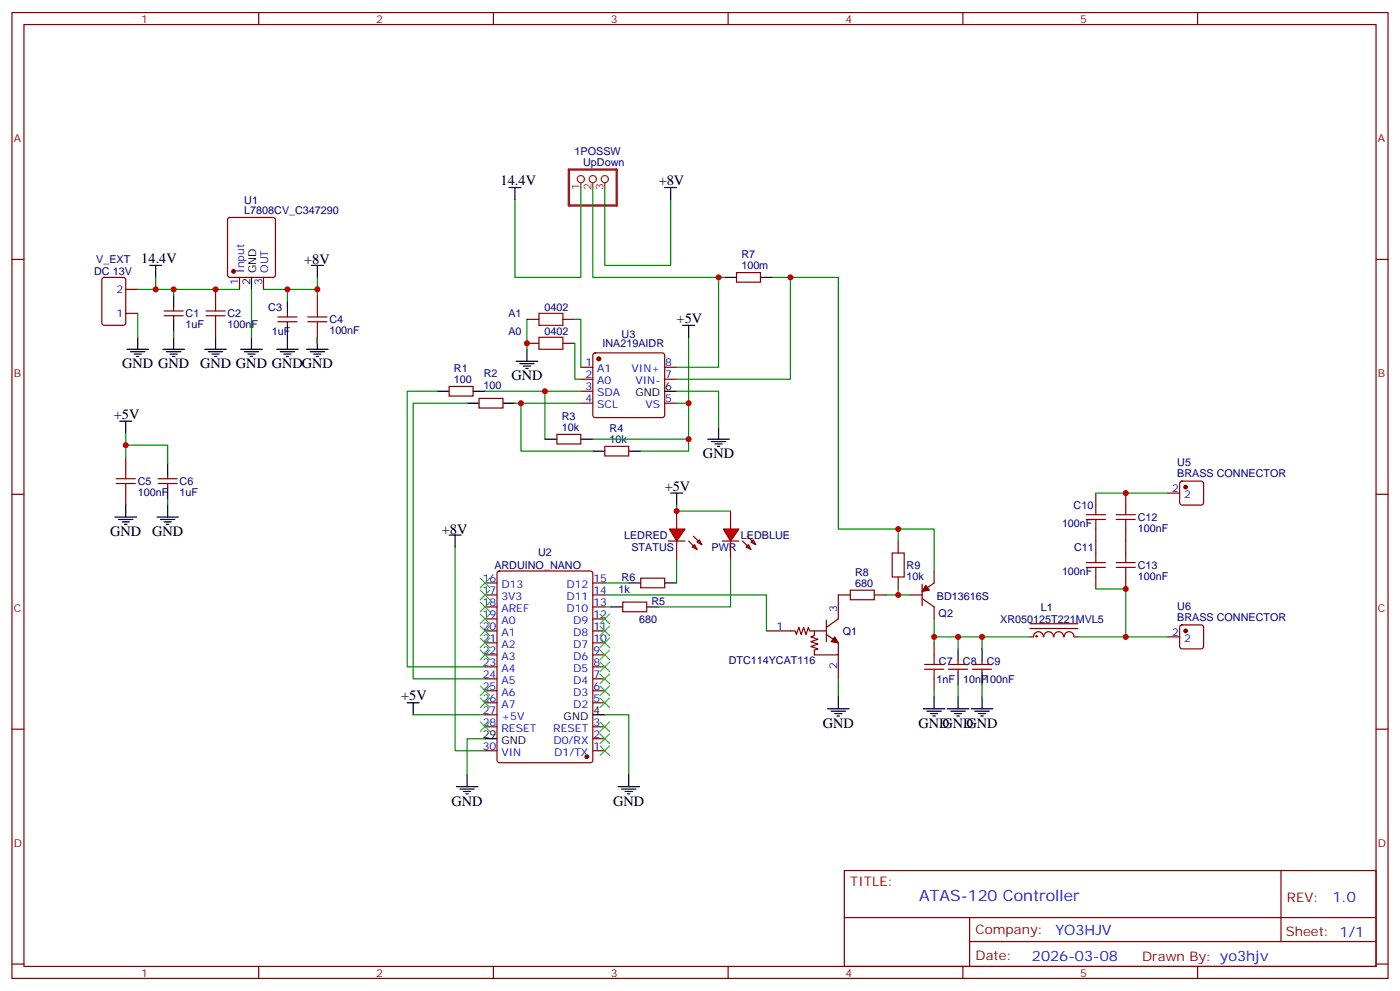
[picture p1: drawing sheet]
<svg xmlns="http://www.w3.org/2000/svg" width="412mm" height="292mm" viewBox="0 0 412 292" stroke-linecap="round" stroke-linejoin="round" font-family="sans-serif">
<g fill="none" stroke="#870000" stroke-width=".35">
<path d="M3.5 3.7h405.4v284.3h-405.4zM7.1 7.2h398.2v277.3h-398.2zM76.2 3.7v3.5M145.3 3.7v3.5M214.5 3.7v3.5M283.6 3.7v3.5M352.8 3.7v3.5M3.5 76.4h3.6M67.3 64.2l.4-.2h12.7l.5 .2 .2 .5v16.3l-.2 .5-.5 .2h-12.7l-.5-.3-.2-.4v-16.3zM405.3 76.4h3.6M30.2 81.9l.5-.2h5.6l.7 .4v13l-.4 .6-5.9 .1-.7-.5v-12.9zM37 92.3h3.6"/>
<path d="M37 85.2h3.6M48.3 93h5.7M48.3 91.5h5.7M51.2 90.5v1M51.2 93v1M63.5 85.2v3.5M63.5 95.8v3.5M70.6 81.7v3.5M77.6 81.7v3.5M81.8 94.7h5.7M81.8 93.3h5.7M84.7 92.3v1"/>
<path d="M84.7 94.7v1.1M93.5 87v3.5M93.5 97.5v3.6M217 80.3h7v2.8h-7zM132.3 113.8h7v2.8h-7zM141.1 117.3h7.1v2.8h-7.1zM171.1 108.1h3.5M171.1 111.7h3.5M171.1 115.2h3.5M171.1 118.7h3.5M174.9 104.1l.4-.2h19.8l.5 .2 .2 .5v17.6l-.2 .5-.5 .2h-19.8l-.5-.2-.2-.5v-17.6zM195.8 108.1h3.5"/>
<path d="M195.8 111.7h3.5M195.8 118.7h3.5M37 134.6v3.5M49.4 139.9v1M164 127.9h7.1v2.8h-7.1zM178.2 131.4h7v2.8h-7zM3.5 145.5h3.6M37 145.2v3.5M46.6 142.3h5.6M46.6 140.9h5.6M49.4 142.3v1.1M212.7 159.3h5"/>
<path d="M264.6 159.3v3.5M405.3 145.5h3.6M142.9 175.2h3.5M142.9 178.7h3.5M142.9 171.6h3.5M146.6 168.3l.5-.2h26.8l.7 .4v55.3l-.4 .7h-27.1l-.6-.4-.1-55.3zM174.6 175.2h3.6M174.6 178.7h3.6M174.6 171.6h3.6M250.5 175.2h-3.6v7l-3.5 2.5M257.5 175.2h3.6M264.6 169.9v3.5"/>
<path d="M268.1 175.2h3.5M271.6 176.2l3.6 2.5v3.5M271.6 172v6.3M275.2 168.1v3.5l-3.6 2.5M142.9 185.7h3.5M142.9 199.8h3.5M142.9 196.3h3.5M142.9 192.8h3.5M142.9 189.3h3.5M142.9 182.2h3.5M174.6 185.7h3.6M174.6 199.8h3.6"/>
<path d="M174.6 196.3h3.6M174.6 192.8h3.6M174.6 189.3h3.6M174.6 182.2h3.6M225.8 185.7h8.4l.4 1.1 .7-2.1 .7 2.1 .7-2.1 .7 2.1 .7-2.1 .4 1h4.9M239.9 185.7v1.4l-1.1 .4 2.1 .7-2.1 .7 2.1 .7-2.1 .7 2.1 .7-1 .4v1.4h7v-3.5l-3.5-2.5M243.4 182.6v6.3M246.9 192.8v7M3.5 214.7h3.6M142.9 214h3.5M142.9 206.9h3.5M142.9 203.4h3.5"/>
<path d="M142.9 210.4h3.5M174.6 217.5h3.6M174.6 214h3.6M174.6 206.9h3.6M174.6 203.4h3.6M405.3 214.7h3.6M142.9 221h3.5M174.6 221h3.6M248.7 256.3h156.6v28.2h-156.6zM377.3 256.3v20.9M248.7 270.1h156.5M285.6 277.2h119.6"/>
<path d="M285.6 270.1v14.2M3.5 283.8h3.6M76.2 284.5v3.5M145.3 284.5v3.5M214.5 284.5v3.5M283.6 284.5v3.5M352.8 284.5v3.5M405.3 283.8h3.6"/>
</g>
<g fill="#870000" stroke="#870000" stroke-width=".35">
<path d="M245.9 187.5l1 1.8-2.1-.4z"/>
<path d="M272.7 172.3l1.1 1.4-2.2 .4z"/>
<circle cx="176.4" cy="105.7" r=".53"/>
<circle cx="68.8" cy="79.9" r=".53"/>
<circle cx="172.9" cy="222.8" r=".53"/>
</g>
<g fill="none" stroke="#000" stroke-width=".35">
<path d="M149.9 55.2h3.6M151.7 55.2v3.5M195.8 55.2h3.5M197.6 55.2v3.5M44.1 78.1h3.5M45.9 78.1v3.6M91.7 78.1h3.5M93.5 78.1v3.6M40.6 99.3v3.5M51.2 87v3.5M51.2 94v3.5M51.2 99.3v3.5"/>
<path d="M63.5 99.3v3.5M74.1 81.7v3.5M74.1 99.3v3.5M84.7 88.7v3.6M84.7 95.8v7M93.5 99.3v3.5M201.1 95.8h3.5M202.8 95.8v3.5M213.4 81.7h3.6M224 81.7h3.5M37.4 102.8h6.3M38.5 103.5h4.2"/>
<path d="M39.5 104.2h2.1M40.2 105h.7M48 102.8h6.3M49 103.5h4.3M50.1 104.2h2.1M50.8 105h.7M60.3 102.8h6.4M61.4 103.5h4.2M62.4 104.2h2.2M63.1 105h.8M70.9 102.8h6.4M72 103.5h4.2"/>
<path d="M73 104.2h2.1M73.7 105h.7M81.5 102.8h6.3M82.5 103.5h4.3M83.6 104.2h2.1M84.3 105h.7M90.3 102.8h6.4M91.4 103.5h4.2M92.4 104.2h2.1M93.1 105h.7M128.8 115.2h3.5M137.6 118.7h3.5"/>
<path d="M139.3 115.2h3.6M148.2 118.7h3.5M195.8 115.2h3.5M35.3 124h3.5M37 124v3.5M49.4 136.3v3.6M160.5 129.3h3.5M171.1 129.3h3.5M174.6 132.8h3.6M185.2 132.8h3.5M208.5 129.3h6.3M209.5 130h4.3"/>
<path d="M210.6 130.7h2.1M211.3 131.4h.7M211.7 125.8v3.5M33.9 152.2h6.3M34.9 152.9h4.3M36 153.6h2.1M36.7 154.3h.7M37 148.7v3.5M46.2 152.2h6.4M47.3 152.9h4.2M48.3 153.6h2.1M49 154.3h.7"/>
<path d="M49.4 143.4v3.5M49.4 148.7v3.5M132.3 157.5h3.5M134.1 157.5v3.5M119.9 206.9h3.6M121.7 206.9v3.5M142.9 217.5h3.5M174.6 210.4h3.6M243.8 208.7h6.3M244.8 209.4h4.3M245.9 210.1h2.1M246.6 210.8h.7"/>
<path d="M246.9 205.1v3.6M272 208.7h6.3M273 209.4h4.3M274.1 210.1h2.1M274.8 210.8h.7M275.2 205.1v3.6M134.4 231.6h6.4M135.5 232.3h4.2M136.5 233h2.1M137.2 233.7h.7M137.6 228.1v3.5M182 231.6h6.4"/>
<path d="M183.1 232.3h4.2M184.1 233h2.2M184.9 233.7h.7M185.2 228.1v3.5"/>
</g>
<g fill="none" stroke="#008700" stroke-width=".35">
<path d="M171.1 55.2v26.5h-19.4v-23M174.6 55.2v26.5h38.8M178.2 55.2v22.9h19.4v-19.4M40.6 85.2h30M40.6 92.3v7M45.9 81.7v3.5M51.2 85.2v1.8M51.2 97.5v1.8M74.1 85.2v14.1M77.6 85.2h15.9v1.8M84.7 85.2v3.5M93.5 81.7v3.5"/>
<path d="M93.5 99.3v1.8M202.8 99.3v19.4h-3.5M211.7 81.7v26.4h-12.4M227.5 81.7h19.4v74.1h28.3v12.3M232.8 81.7v30h-33.5M128.8 115.2h-8.9v81.1h23M137.6 118.7h-15.9v81.1h21.2M142.9 115.2h28.2M151.7 118.7h19.4M153.5 118.7v14.1h21.1M160.5 115.2v14.1M199.3 115.2h12.4v10.6"/>
<path d="M202.8 118.7v14.1h-14.1M37 127.5v3.6h12.4v5.2M37 131.1v3.5M174.6 129.3h28.2M49.4 146.9v1.8M264.6 155.8v3.5M134.1 161v60h8.8M178.2 175.2h47.6v10.5M261.1 175.2h7M246.9 199.8v5.3M275.2 182.2v5.3h14.1v3.5M121.7 210.4h21.2"/>
<path d="M142.9 217.5h-5.3v10.6M178.2 210.4h7v17.7"/>
</g>
<g fill="none" stroke="#a10000" stroke-width=".35">
<path d="M60.7 93h5.6M60.7 91.5h5.6M63.5 88.7v2.8M63.5 93v2.8M90.7 94.7h5.6M90.7 93.3h5.6M93.5 90.5v2.8M93.5 94.7v2.8M37 138.1v2.8M34.2 142.3h5.7M34.2 140.9h5.7M37 142.3v2.9"/>
<path d="M250.5 173.7h7v2.9h-7zM262.8 162.8h3.5v7.1h-3.5z"/>
</g>
<path d="M167.6 49.9h14.1v10.6h-14.1z" fill="none" stroke="#8c2424" stroke-width=".71"/>
<g fill="none" stroke="#8c2424" stroke-width=".35">
<path d="M171.1 53.8v1.4M174.6 53.8v1.4M178.2 53.8v1.4"/>
<circle cx="171.1" cy="52.7" r="1.06"/>
<circle cx="174.6" cy="52.7" r="1.06"/>
<circle cx="178.2" cy="52.7" r="1.06"/>
</g>
<path d="M213.1 155.8h4.6l-2.5 3.5z" fill="#f00" stroke="#870000" stroke-width=".35"/>
<path d="M196.8 159.3h5M215.2 150.5v5.3M215.2 159.3v5.3M218.7 159.3l2.5 2.4M220.1 157.9l2.5 2.4M221.2 159.6l.7-.7 .7 1.4zM219.8 161l.7-.7 .7 1.4z" fill="none" stroke="#870000" stroke-width=".35"/>
<path d="M197.2 155.8h4.6l-2.5 3.5z" fill="#f00" stroke="#870000" stroke-width=".35"/>
<g fill="none" stroke="#870000" stroke-width=".35">
<path d="M155.2 94h3.5M165.8 94h3.5M155.2 101.1h3.5M165.8 101.1h3.5M199.3 150.5v5.3M199.3 159.3v5.3M202.8 159.3l2.5 2.4M204.3 157.9l2.4 2.4M205.3 159.6l.7-.7 .7 1.4zM322.8 145.2v3.5M322.8 155.8v7M331.6 145.2v3.5"/>
<path d="M331.6 155.8v7M344 145.2h3.5M347.7 141.8l.5-.2h5.6l.5 .2 .2 .5v5.7l-.2 .5-.5 .2h-5.6l-.5-.2-.2-.5v-5.7zM183.4 177.3h7.1v2.8h-7.1zM188.7 170.2h7.1v2.8h-7.1zM203.9 161l.7-.7 .7 1.4zM322.8 169.9v3.5M331.6 169.9v3.5M275.2 189.3v3.5M275.2 199.8v3.6M279.4 197h5.6M279.4 195.6h5.6"/>
<path d="M282.2 194.6v1M282.2 197v1.1M286.5 197h5.6M286.5 195.6h5.6M289.3 194.6v1M289.3 197v1.1M303.4 187.5h1M303.4 185h14.1M303.4 183.6h14.1M304.5 187.5a1.41 1.41 0 0 1 1.4-1.5 1.41 1.41 0 0 1 1.4 1.5M307.5 187.5a1.41 1.41 0 0 1 1.4-1.5 1.41 1.41 0 0 1 1.4 1.5M310.5 187.5a1.41 1.41 0 0 1 1.4-1.5 1.41 1.41 0 0 1 1.4 1.5"/>
<path d="M313.5 187.5a1.41 1.41 0 0 1 1.4-1.5 1.41 1.41 0 0 1 1.4 1.5M316.4 187.5h1.1M344 187.5h3.5M347.7 184.2l.5-.2h5.6l.5 .2 .2 .5v5.6l-.2 .5-.5 .2h-5.6l-.5-.2-.2-.5v-5.6z"/>
<circle cx="305.3" cy="187.3" r=".18"/>
</g>
<g fill="none" stroke="#000" stroke-width=".35">
<path d="M152 106.4h6.4M153.1 107.1h4.2M154.2 107.8h2.1M154.9 108.5h.7M155.2 102.8v3.6M197.6 145.2h3.5M199.3 145.2v3.5M179.9 178.7h3.5M185.2 171.6h3.5M190.5 178.7h3.5M195.8 171.6h3.5M282.2 191v3.6"/>
<path d="M282.2 198.1v3.5M289.3 191v3.6M289.3 198.1v3.5M279 208.7h6.4M280.1 209.4h4.2M281.2 210.1h2.1M281.9 210.8h.7M282.2 205.1v3.6M286.1 208.7h6.4M287.2 209.4h4.2M288.2 210.1h2.1M288.9 210.8h.7"/>
<path d="M289.3 205.1v3.6"/>
</g>
<g fill="none" stroke="#008700" stroke-width=".35">
<path d="M155.2 94v8.8M169.3 94h1.8v14.1M169.3 101.1v10.6h1.8M199.3 148.7v1.8h15.9M322.8 145.2h21.2M178.2 171.6h7M178.2 178.7h1.7M199.3 164.6v7M215.2 164.6v14.1h-21.2M264.6 173.4v1.8M322.8 173.4h8.8v14.1h12.4M275.2 187.5v1.8"/>
<path d="M282.2 187.5v3.5M289.3 187.5h14.1M317.5 187.5h14.1M275.2 203.4v1.7M282.2 201.6v3.5M289.3 201.6v3.5"/>
</g>
<g fill="none" stroke="#a10000" stroke-width=".35">
<path d="M158.7 92.3h7.1v3.5h-7.1zM158.7 99.3h7.1v3.5h-7.1zM320 152.9h5.6M320 151.5h5.6M322.8 148.7v2.8M322.8 152.9v2.9M328.8 152.9h5.6M328.8 151.5h5.6M331.6 148.7v2.8M331.6 152.9v2.9M320 167h5.6M320 165.6h5.6"/>
<path d="M322.8 162.8v2.8M322.8 167v2.9M328.8 167h5.6M328.8 165.6h5.6M331.6 162.8v2.8M331.6 167v2.9M272.3 197h5.7M272.3 195.6h5.7M275.2 192.8v2.8M275.2 197v2.8"/>
</g>
<g fill="#870000" stroke="#870000" stroke-width=".35">
<circle cx="349.2" cy="143.4" r=".53"/>
<circle cx="349.2" cy="185.7" r=".53"/>
</g>
<g fill="none" stroke="#3c3" stroke-width=".35">
<path d="M141.5 170.2l2.8 2.8M141.5 173.7l2.8 2.9M141.5 177.3l2.8 2.8M144.3 170.2l-2.8 2.8M144.3 173.7l-2.8 2.9M144.3 177.3l-2.8 2.8M141.5 180.8l2.8 2.8M141.5 184.3l2.8 2.8M141.5 187.9l2.8 2.8M141.5 191.4l2.8 2.8M144.3 180.8l-2.8 2.8M144.3 184.3l-2.8 2.8"/>
<path d="M144.3 187.9l-2.8 2.8M144.3 191.4l-2.8 2.8M176.7 180.8l2.9 2.8M176.7 187.9l2.9 2.8M176.7 191.4l2.9 2.8M176.7 194.9l2.9 2.8M176.7 198.4l2.9 2.9M176.7 184.3l2.9 2.8M179.6 180.8l-2.9 2.8M179.6 187.9l-2.9 2.8M179.6 191.4l-2.9 2.8M179.6 194.9l-2.9 2.8"/>
<path d="M179.6 198.4l-2.9 2.9M179.6 184.3l-2.9 2.8M141.5 202l2.8 2.8M141.5 205.5l2.8 2.8M141.5 212.5l2.8 2.9M144.3 202l-2.8 2.8M144.3 205.5l-2.8 2.8M144.3 212.5l-2.8 2.9M176.7 202l2.9 2.8M176.7 205.5l2.9 2.8M176.7 212.5l2.9 2.9M176.7 216.1l2.9 2.8"/>
<path d="M176.7 219.6l2.9 2.8M179.6 202l-2.9 2.8M179.6 205.5l-2.9 2.8M179.6 212.5l-2.9 2.9M179.6 216.1l-2.9 2.8M179.6 219.6l-2.9 2.8"/>
</g>
<g fill="#c00">
<circle cx="63.5" cy="85.2" r=".88"/>
<circle cx="84.7" cy="85.2" r=".88"/>
<circle cx="51.2" cy="85.2" r=".88"/>
<circle cx="93.5" cy="85.2" r=".88"/>
<circle cx="45.9" cy="85.2" r=".88"/>
<circle cx="202.8" cy="118.7" r=".88"/>
<circle cx="202.8" cy="129.3" r=".88"/>
<circle cx="153.5" cy="118.7" r=".88"/>
<circle cx="160.5" cy="115.2" r=".88"/>
<circle cx="264.6" cy="155.8" r=".88"/>
<circle cx="199.3" cy="150.5" r=".88"/>
<circle cx="275.2" cy="187.5" r=".88"/>
<circle cx="282.2" cy="187.5" r=".88"/>
<circle cx="331.6" cy="145.2" r=".88"/>
<circle cx="331.6" cy="173.4" r=".88"/>
<circle cx="331.6" cy="187.5" r=".88"/>
<circle cx="289.3" cy="187.5" r=".88"/>
<circle cx="211.7" cy="81.7" r=".88"/>
<circle cx="232.8" cy="81.7" r=".88"/>
<circle cx="155.2" cy="101.1" r=".88"/>
<circle cx="37" cy="131.1" r=".88"/>
<circle cx="264.6" cy="175.2" r=".88"/>
</g>
<text font-size="4.6" fill="#00f" x="270.8" y="265.3">ATAS-120 Controller</text>
<g font-size="4.2">
<text x="147.5" y="54.5">14.4V</text>
<text x="194" y="54.5">+8V</text>
<text x="41.6" y="77.4">14.4V</text>
<text x="89.6" y="77.8">+8V</text>
<text x="199.3" y="95.1">+5V</text>
<text x="36" y="108.5">GND GND</text>
<text x="58.9" y="108.5">GND GND GNDGND</text>
<text x="150.6" y="112">GND</text>
<text x="33.5" y="123.3">+5V</text>
<text x="207.1" y="134.9">GND</text>
<text x="195.8" y="144.5">+5V</text>
<text x="32.5" y="157.9">GND</text>
<text x="44.8" y="157.9">GND</text>
<text x="130.2" y="157.1">+8V</text>
<text x="118.2" y="206.2">+5V</text>
<text x="242.4" y="214.3">GND</text>
<text x="270.6" y="214.3">GND</text>
<text x="277.6" y="214.3">GND</text>
<text x="284.7" y="214.3">GND</text>
<text x="133" y="237.2">GND</text>
<text x="180.6" y="237.2">GND</text>
</g>
<g font-size="4.2" fill="#00f">
<text x="392.5" y="265.6">1.0</text>
<text x="310.9" y="275.1">YO3HJV</text>
<text x="304" y="282.9">2026-03-08</text>
</g>
<g font-size="3.9" fill="#800">
<text x="250.5" y="260.9">TITLE:</text>
<text x="379.1" y="265.6">REV:</text>
<text x="287.4" y="275.1">Company:</text>
<text x="378.7" y="275.7">Sheet: 1/1</text>
<text x="287.4" y="282.8">Date:</text>
<text x="336.4" y="282.8">Drawn By: yo3hjv</text>
</g>
<g font-size="3.2" fill="#800">
<text x="41.6" y="6.7">1</text>
<text x="110.8" y="6.7">2</text>
<text x="179.9" y="6.7">3</text>
<text x="249.1" y="6.7">4</text>
<text x="318.2" y="6.7">5</text>
<text x="4.1" y="41.8">A</text>
<text x="405.9" y="41.8">A</text>
<text x="4.1" y="110.9">B</text>
<text x="405.9" y="110.9">B</text>
<text x="4.1" y="180.1">C</text>
<text x="405.9" y="180.1">C</text>
<text x="4.1" y="249.2">D</text>
<text x="405.9" y="249.2">D</text>
<text x="41.6" y="287.5">1</text>
<text x="110.8" y="287.5">2</text>
<text x="179.9" y="287.5">3</text>
<text x="249.1" y="287.5">4</text>
<text x="318.2" y="287.5">5</text>
</g>
<g font-size="3.2" fill="#000080">
<text x="169.3" y="45.8">1POSSW</text>
<text x="171.8" y="48.9">UpDown</text>
<text x="72" y="63">L7808CV_C347290</text>
<text x="72" y="60">U1</text>
<text x="28.3" y="77.6">V_EXT</text>
<text x="218.4" y="76">R7</text>
<text x="27.7" y="81">DC 13V</text>
<text x="218.4" y="79.2">100m</text>
<text x="54.7" y="93.3">C1</text>
<text x="67" y="93.4">C2</text>
<text x="79" y="91.7">C3</text>
<text x="97" y="95.1">C4</text>
<text x="149.7" y="93.4">A1</text>
<text x="160.4" y="91.7">0402</text>
<text x="54.7" y="96.5">1uF</text>
<text x="67" y="96.6">100nF</text>
<text x="80.1" y="98.7">1uF</text>
<text x="97" y="98.4">100nF</text>
<text x="149.7" y="98.7">A0</text>
<text x="160.4" y="98.7">0402</text>
<text x="183.1" y="99.5">U3</text>
<text x="177.5" y="102.2">INA219AIDR</text>
<text x="133.7" y="112.7">100</text>
<text x="133.7" y="109.5">R1</text>
<text x="142.5" y="111">R2</text>
<text x="142.4" y="114.6">100</text>
<text x="165.5" y="123.6">R3</text>
<text x="165.5" y="126.8">10k</text>
<text x="179.5" y="130.4">10k</text>
<text x="179.6" y="127.1">R4</text>
<text x="346.8" y="137.2">U5</text>
<text x="40.6" y="142.8">C5</text>
<text x="52.9" y="142.7">C6</text>
<text x="346.8" y="140.4">BRASS CONNECTOR</text>
<text x="40.6" y="146">100nF</text>
<text x="52.9" y="145.9">1uF</text>
<text x="316.2" y="149.8">C10</text>
<text x="312.8" y="155.1">100nF</text>
<text x="335.1" y="153.4">C12</text>
<text x="183.8" y="158.7">LEDRED</text>
<text x="218.3" y="158.7">LEDBLUE</text>
<text x="335.1" y="156.5">100nF</text>
<text x="145.6" y="167.5">ARDUINO_NANO</text>
<text x="158.5" y="163.8">U2</text>
<text x="186" y="162.2">STATUS</text>
<text x="209.6" y="162.2">PWR</text>
<text x="267.1" y="167.4">R9</text>
<text x="316.4" y="162.2">C11</text>
<text x="335.1" y="167.5">C13</text>
<text x="183.1" y="171">R6</text>
<text x="251.9" y="172.7">680</text>
<text x="251.9" y="169.5">R8</text>
<text x="267.1" y="170.7">10k</text>
<text x="312.8" y="169.2">100nF</text>
<text x="335.1" y="170.7">100nF</text>
<text x="182.2" y="174.6">1k</text>
<text x="191.9" y="178.1">R5</text>
<text x="276" y="176.5">BD13616S</text>
<text x="306.6" y="179.8">L1</text>
<text x="346.8" y="179.6">U6</text>
<text x="188.3" y="183.4">680</text>
<text x="276.5" y="181.8">Q2</text>
<text x="294.6" y="183.4">XR050125T221MVL5</text>
<text x="346.8" y="182.7">BRASS CONNECTOR</text>
<text x="248.3" y="186.8">Q1</text>
<text x="214.6" y="195.6">DTC114YCAT116</text>
<text x="276.6" y="195.7">C7</text>
<text x="283.6" y="195.7">C8</text>
<text x="290.7" y="195.7">C9</text>
<text x="275.9" y="201">1nF</text>
<text x="283.8" y="201">10nF100nF</text>
</g>
<g font-size="3.2" fill="#8d2323">
<text x="170.7" y="55.8" transform="rotate(-90 170.7 55.8)">1</text>
<text x="174.3" y="55.8" transform="rotate(-90 174.3 55.8)">2</text>
<text x="177.8" y="55.8" transform="rotate(-90 177.8 55.8)">3</text>
</g>
<g font-size="3.2" fill="#00f">
<text x="70.2" y="83.9" transform="rotate(-90 70.2 83.9)">1</text>
<text x="72" y="80.4" transform="rotate(-90 72 80.4)">Input</text>
<text x="77.3" y="83.9" transform="rotate(-90 77.3 83.9)">3</text>
<text x="79" y="80.4" transform="rotate(-90 79 80.4)">OUT</text>
<text x="34.3" y="86.3">2</text>
<text x="34.3" y="93.3">1</text>
<text x="172.4" y="107.8">1</text>
<text x="196" y="107.8">8</text>
<text x="172.4" y="111.3">2</text>
<text x="175.9" y="109.5">A1</text>
<text x="175.9" y="113.1">A0</text>
<text x="186" y="109.5">VIN+</text>
<text x="187.2" y="113.1">VIN-</text>
<text x="196" y="111.3">7</text>
<text x="172.4" y="114.8">3</text>
<text x="172.4" y="118.4">4</text>
<text x="175.9" y="116.6">SDA</text>
<text x="196" y="118.4">5</text>
<text x="175.9" y="120.1">SCL</text>
<text x="190.2" y="120.1">VS</text>
<text x="345.3" y="144.8">2</text>
<text x="348.8" y="146.6">2</text>
<text x="142.2" y="171.3">16</text>
<text x="147.7" y="173">D13</text>
<text x="166.8" y="173">D12</text>
<text x="174.8" y="171.3">15</text>
<text x="142.2" y="174.8">17</text>
<text x="142.2" y="178.3">18</text>
<text x="147.7" y="176.6">3V3</text>
<text x="166.8" y="176.6">D11</text>
<text x="174.8" y="178.3">13</text>
<text x="174.8" y="174.8">14</text>
<text x="142.2" y="181.9">19</text>
<text x="142.2" y="185.4">20</text>
<text x="147.7" y="180.1">AREF</text>
<text x="147.7" y="183.6">A0</text>
<text x="166.8" y="180.1">D10</text>
<text x="168.9" y="183.6">D9</text>
<text x="174.8" y="185.4">11</text>
<text x="174.8" y="181.9">12</text>
<text x="228.7" y="185.4">1</text>
<text x="246.6" y="180.1" transform="rotate(-90 246.6 180.1)">3</text>
<text x="142.2" y="188.9">21</text>
<text x="147.7" y="187.1">A1</text>
<text x="147.7" y="190.7">A2</text>
<text x="168.9" y="190.7">D7</text>
<text x="168.9" y="187.1">D8</text>
<text x="174.8" y="188.9">10</text>
<text x="345.3" y="187.1">2</text>
<text x="348.8" y="188.9">2</text>
<text x="142.2" y="192.4">22</text>
<text x="142.2" y="196">23</text>
<text x="147.7" y="194.2">A3</text>
<text x="147.7" y="197.7">A4</text>
<text x="168.9" y="197.7">D5</text>
<text x="168.9" y="194.2">D6</text>
<text x="174.8" y="196">8</text>
<text x="174.8" y="192.4">9</text>
<text x="246.6" y="196.9" transform="rotate(-90 246.6 196.9)">2</text>
<text x="142.2" y="199.5">24</text>
<text x="142.2" y="203">25</text>
<text x="147.7" y="201.3">A5</text>
<text x="168.9" y="201.3">D4</text>
<text x="174.8" y="203">6</text>
<text x="174.8" y="199.5">7</text>
<text x="142.2" y="206.6">26</text>
<text x="147.7" y="204.8">A6</text>
<text x="147.7" y="208.3">A7</text>
<text x="168.9" y="208.3">D2</text>
<text x="168.9" y="204.8">D3</text>
<text x="174.8" y="206.6">5</text>
<text x="142.2" y="210.1">27</text>
<text x="142.2" y="213.6">28</text>
<text x="147.7" y="211.8">+5V</text>
<text x="147.7" y="215.4">RESET</text>
<text x="163" y="215.4">RESET</text>
<text x="174.8" y="213.6">3</text>
<text x="142.2" y="220.7">30</text>
<text x="163" y="218.9">D0/RX</text>
<text x="174.8" y="220.7">1</text>
<text x="174.8" y="217.1">2</text>
<text x="147.7" y="222.4">VIN</text>
<text x="163.3" y="222.4">D1/TX</text>
</g>
<g font-size="3.2">
<text x="73.7" y="83.9" transform="rotate(-90 73.7 83.9)">2</text>
<text x="75.5" y="80.4" transform="rotate(-90 75.5 80.4)">GND</text>
<text x="187.2" y="116.6">GND</text>
<text x="196" y="114.8">6</text>
<text x="166" y="211.8">GND</text>
<text x="174.8" y="210.1">4</text>
<text x="142.2" y="217.1">29</text>
<text x="147.7" y="218.9">GND</text>
</g>
</svg>
